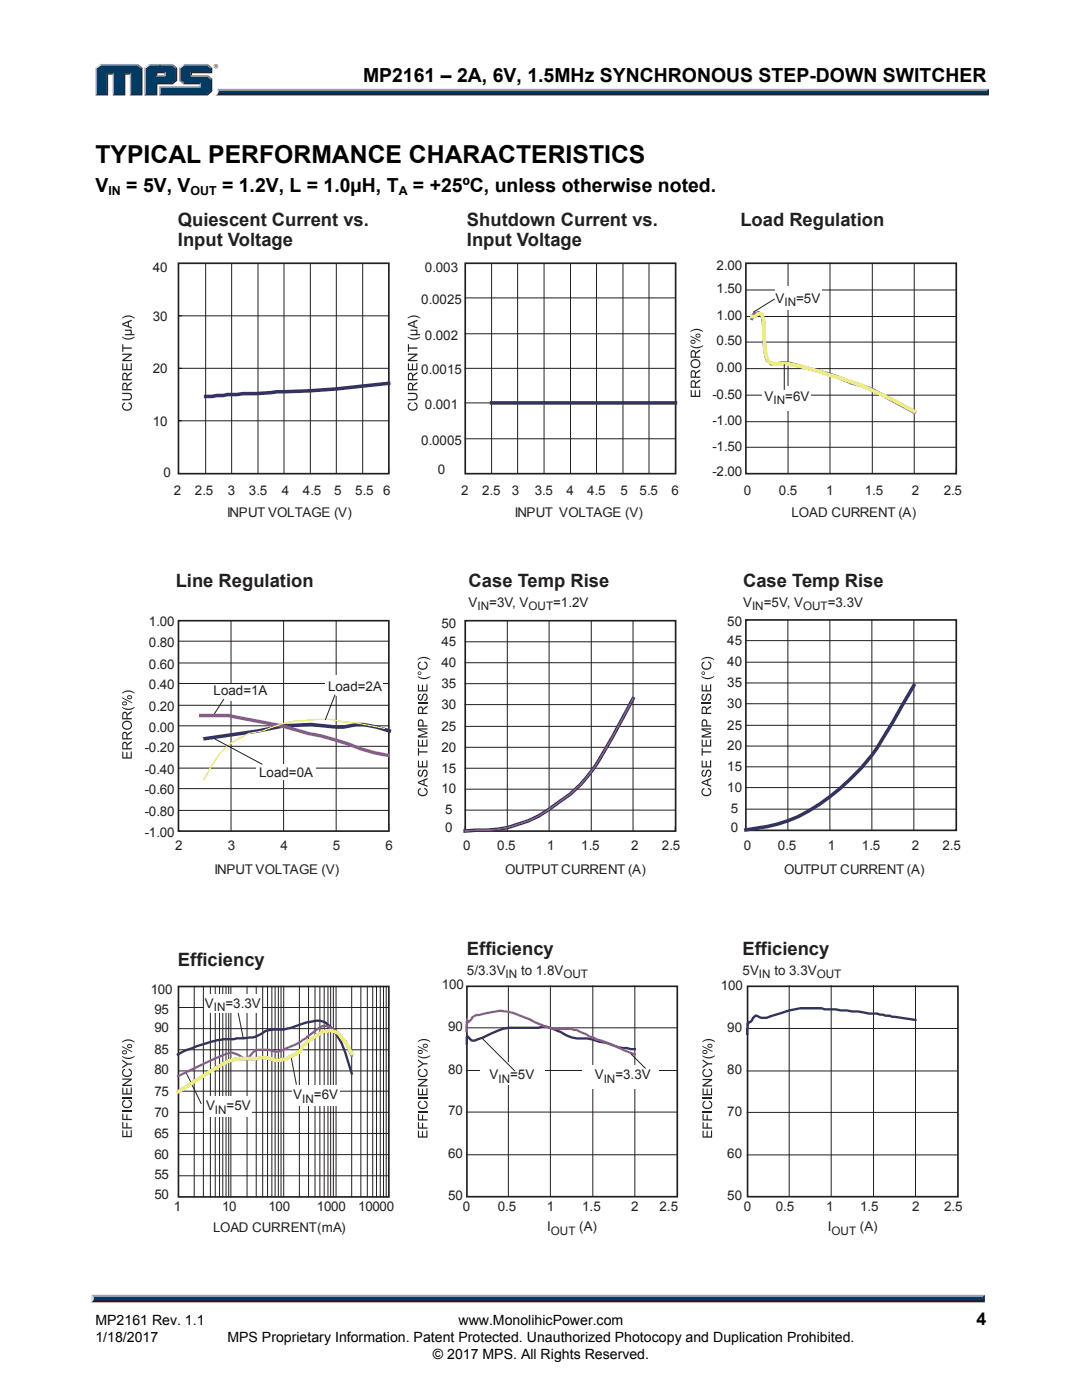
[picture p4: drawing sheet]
<svg xmlns="http://www.w3.org/2000/svg" width="216mm" height="279mm" viewBox="0 0 216 279" stroke-linecap="round" stroke-linejoin="round" font-family="sans-serif">
<path d="M43.4 17.7h153.9l-.4 .7h-153.3z" fill="#94a0b9"/>
<path d="M43.6 18.4h153.3l.4 .6h-154.3l.4-.2z" fill="#231f20"/>
<path d="M196.9 18.1l.4-.4v1.3l-.4-.4z" fill="#001339"/>
<path d="M43.6 18.1h153.3v.5h-153.4z" fill="#003b63"/>
<path d="M43.4 17.7l.2 .5a.79 .79 0 0 1-.6 .8h.1a1.24 1.24 0 0 0 .3-1.3z" fill="#dcddde"/>
<path d="M31.1 15.2l.3-.2h1.3l.3 .2z" fill="#94a0b9"/>
<g fill="#003b63">
<path d="M19.3 13.6l.8-.6h7.2l.9 .6v5.2h-2v-4.2h-1.5v4.2h-2v-4.2h-1.4v4.2h-2z"/>
<path d="M29.1 13.6l.8-.6h2.1v1.4h-.9v.8h1.9v-.8h-1.2v-1.4h2.5l.8 .6v2.3l-.8 .7h-3.2v2.2h-2z"/>
<path d="M32 17.5h8v-.9h-3.2l-.8-.7v-2.3l.8-.6h4.5l.8 .6v.8h-4.1v.8h3.3l.8 .7v2.2l-.8 .7h-9.3z"/>
</g>
<path d="M36.6 12.9h4.8" fill="none" stroke="#94a0b9" stroke-width=".27"/>
<path d="M35.7 13.5l.9-.7 .2 .2-.8 .6z" fill="#dcddde"/>
<path d="M35.9 13.5v2.6" fill="none" stroke="#94a0b9" stroke-width=".27"/>
<path d="M35.7 16.1l.3-.2 .8 .7-.2 .2z" fill="#547194"/>
<path d="M36.6 16.7h3.4" fill="none" stroke="#001339" stroke-width=".27"/>
<g fill="#94a0b9">
<path d="M31.8 17.2h8v-.4l.2-.2v.9h-8z"/>
<path d="M31.8 17.2l.2 .3v1.3l-.2 .2z"/>
</g>
<path d="M38 14.4h4.1v-.8l.3-.1v1.1h-4.1v.4l-.3 .2z" fill="#001339"/>
<path d="M38 15.1h3.4" fill="none" stroke="#94a0b9" stroke-width=".27"/>
<path d="M41.4 15l1 .7-.3 .2-.8-.7z" fill="#547194"/>
<g fill="#001339">
<path d="M31.8 19l.2-.2h9.3l.8-.7v-2.2l.3-.2v2.5l-1 .8z"/>
<path d="M31.1 16.6h3.2l.8-.7v-2.3l.3-.1v2.6l-.9 .7h-3.1v2.2h-2.6l.3-.2h2z"/>
</g>
<path d="M34.5 12.8l.9 .7-.3 .1-.8-.6z" fill="#547194"/>
<path d="M29.7 12.9h4.8" fill="none" stroke="#94a0b9" stroke-width=".27"/>
<path d="M28.8 13.5l.9-.7 .2 .2-.8 .6z" fill="#dcddde"/>
<path d="M28.9 13.5v5.5" fill="none" stroke="#94a0b9" stroke-width=".27"/>
<path d="M32.7 14.6l.3-.2v.8l-.3-.2z" fill="#94a0b9"/>
<g fill="#001339">
<path d="M31.1 14.4h1.9l-.3 .2h-1.3v.4l-.3 .2z"/>
<path d="M28.2 13.6l.2-.1v5.5h-2.5l.3-.2h2z"/>
</g>
<path d="M27.5 12.8l.9 .7-.2 .1-.9-.6z" fill="#547194"/>
<path d="M19.9 12.9h7.6" fill="none" stroke="#94a0b9" stroke-width=".27"/>
<path d="M19 13.5l.9-.7 .2 .2-.8 .6z" fill="#dcddde"/>
<path d="M19.2 13.5v5.5" fill="none" stroke="#94a0b9" stroke-width=".27"/>
<path d="M21.3 14.6h1.4l-.2 .3h-.9v4.1h-2.5l.2-.2h2z" fill="#001339"/>
<path d="M22.6 14.6v4.4" fill="none" stroke="#94a0b9" stroke-width=".27"/>
<path d="M24.7 14.6h1.5l-.3 .3h-.9v4.1h-2.5l.2-.2h2z" fill="#001339"/>
<path d="M26 14.6v4.4" fill="none" stroke="#94a0b9" stroke-width=".27"/>
<path d="M41.4 12.8l1 .7-.3 .1-.8-.6z" fill="#547194"/>
<g fill="#231f20">
<path d="M18.7 259.2h177.4l.4 .7h-178.3z"/>
<path d="M42.6 13.2a.45 .45 0 0 1 .9 0 .45 .45 0 0 1-.9 0zM42.7 13.2a.4 .4 0 0 0 .8 0 .4 .4 0 0 0-.8 0zM42.9 13h.4v.5l-.2-.3-.2 .3zM43 13v.2h.2z"/>
</g>
<path d="M18.3 258.4h178.2l-.4 .8h-177.4z" fill="#94a0b9"/>
<path d="M196.5 258.4v1.5l-.4-.4v-.6z" fill="#001339"/>
<path d="M18.7 258.9h177.4v.6h-177.4z" fill="#003b63"/>
<path d="M18.2 258.4l.5 .5v.5l-.5 .5z" fill="#dcddde"/>
<path d="M35.6 52.5h42v42h-42zM92.8 52.5h42v42h-42zM148.8 52.5h42v42h-42zM35.6 123.9h42v42h-42zM92.8 123.9h42v42h-42zM148.8 123.7h42v42h-42zM35.6 196.9h42v42h-42z" fill="none" stroke="#231f20" stroke-width=".33"/>
<path d="M41 52.5v42M46.2 52.5v42M51.5 52.5v42M56.7 52.5v42M61.9 52.5v42M67.1 52.5v42M72.4 52.5v42M35.8 73.5h41.8M35.8 63h41.8M35.8 84h41.8M77.6 93.5v1" fill="none" stroke="#231f20" stroke-width=".2"/>
<path d="M35.8 73.5h.4M35.8 63h.4M35.8 84h.4" fill="none" stroke="#050100" stroke-width=".2"/>
<path d="M77.6 76.5a187.5 187.5 0 0 1-22.3 1.7l-14.3 .9" fill="none" stroke="#323362" stroke-width=".71"/>
<g fill="#231f20">
<path d="M24.6 80.5l.3-.2 .1 .3a.64 .64 0 0 0-.3 .8 .64 .64 0 0 0 .9 .3 .58 .58 0 0 0 .5-.6 .58 .58 0 0 0-.5-.6l.1-.2a.92 .92 0 0 1 .5 1.3 .92 .92 0 0 1-1.4 .3 .88 .88 0 0 1-.2-1.4z"/>
<path d="M24.4 78.4h1.1a.75 .75 0 0 1 .8 .7 .75 .75 0 0 1-.8 .8h-1.1v-.3h1.1a.51 .51 0 0 0 .6-.5 .51 .51 0 0 0-.6-.5h-1.1z"/>
<path d="M24.4 72.5h.2v1.2h.6v-1.1h.2v1.1h.7v-1.2h.2v1.4h-1.9z"/>
<path d="M24.4 70.6h1.9v.2l-1.5 1h1.5v.3h-1.9v-.3l1.5-1h-1.5z"/>
<path d="M24.4 68.7h.2v.6h1.7v.3h-1.7v.6h-.2z"/>
<path d="M24.4 67.2a2.21 2.21 0 0 0 2.5 0v.1a1.92 1.92 0 0 1-2.5 0z"/>
<path d="M24.9 65.8h1.4v.2h-.2a.4 .4 0 0 1 .1 .7h.6v.2h-1.9v-.2h.9a.32 .32 0 0 0 .3-.4 .32 .32 0 0 0-.3-.3h-.9z"/>
<path d="M24.4 63.4a1.92 1.92 0 0 1 2.5 0v.2a2.2 2.2 0 0 0-2.5 0z"/>
<path d="M24.5 76.5a.52 .52 0 0 1 .6-.1 .52 .52 0 0 1 .3 .5l.9-.7v.3l-.7 .5-.2 .4v.2h.9v.3h-1.9zM24.7 76.7l-.1 .9h.6v-.5a.34 .34 0 0 0-.1-.4 .34 .34 0 0 0-.4 0z"/>
<path d="M24.5 74.5a.52 .52 0 0 1 .6-.1 .52 .52 0 0 1 .3 .5l.9-.7v.3l-.7 .5-.2 .4v.2h.9v.3h-1.9zM24.7 74.7l-.1 .9h.6v-.5a.34 .34 0 0 0-.1-.4 .34 .34 0 0 0-.4 0z"/>
<path d="M24.4 64.6l1.9-.8v.3l-.6 .2v.8l.6 .2v.3l-1.9-.8zM24.6 64.7l.9 .3v-.6z"/>
</g>
<g fill="none" stroke="#231f20" stroke-width=".2">
<path d="M92.8 59.5h42M98.1 52.6v41.9M103.3 52.6v41.9M108.6 52.6v41.9M113.8 52.6v41.9M119 52.6v41.9M124.3 52.6v41.9M129.5 52.6v41.9M92.8 73.5h42M92.8 66.6h42M92.8 87.6h42M92.8 80.4h42"/>
<path d="M134.8 93.2v1.3"/>
</g>
<path d="M98.1 80.4h36.7" fill="none" stroke="#323362" stroke-width=".71"/>
<g fill="#231f20">
<path d="M81.6 80.5l.3-.2 .1 .3a.64 .64 0 0 0-.3 .8 .64 .64 0 0 0 .9 .3 .58 .58 0 0 0 .5-.6 .58 .58 0 0 0-.5-.6l.1-.2a.92 .92 0 0 1 .5 1.3 .92 .92 0 0 1-1.4 .3 .88 .88 0 0 1-.2-1.4z"/>
<path d="M81.4 78.4h1.1a.75 .75 0 0 1 .8 .7 .75 .75 0 0 1-.8 .8h-1.1v-.3h1.1a.51 .51 0 0 0 .6-.5 .51 .51 0 0 0-.6-.5h-1.1z"/>
<path d="M81.4 72.5h.2v1.2h.6v-1.1h.2v1.1h.7v-1.2h.2v1.4h-1.9z"/>
<path d="M81.4 70.6h1.9v.2l-1.5 1h1.5v.3h-1.9v-.3l1.5-1h-1.5z"/>
<path d="M81.4 68.7h.2v.6h1.7v.3h-1.7v.6h-.2z"/>
<path d="M81.4 67.2a2.21 2.21 0 0 0 2.5 0v.1a1.92 1.92 0 0 1-2.5 0z"/>
<path d="M81.9 65.8h1.4v.2h-.2a.4 .4 0 0 1 .1 .7h.6v.2h-1.9v-.2h.9a.32 .32 0 0 0 .3-.4 .32 .32 0 0 0-.3-.3h-.9z"/>
<path d="M81.4 63.4a1.92 1.92 0 0 1 2.5 0v.2a2.2 2.2 0 0 0-2.5 0z"/>
<path d="M81.5 76.5a.52 .52 0 0 1 .6-.1 .52 .52 0 0 1 .3 .5l.9-.7v.3l-.7 .5-.2 .4v.2h.9v.3h-1.9zM81.7 76.7l-.1 .9h.6v-.5a.34 .34 0 0 0-.1-.4 .34 .34 0 0 0-.4 0z"/>
<path d="M81.5 74.5a.52 .52 0 0 1 .6-.1 .52 .52 0 0 1 .3 .5l.9-.7v.3l-.7 .5-.2 .4v.2h.9v.3h-1.9zM81.7 74.7l-.1 .9h.6v-.5a.34 .34 0 0 0-.1-.4 .34 .34 0 0 0-.4 0z"/>
<path d="M81.4 64.6l1.9-.8v.3l-.6 .2v.8l.6 .2v.3l-1.9-.8zM81.6 64.7l.9 .3v-.6z"/>
</g>
<path d="M148.9 57.9h41.9M157.2 52.5v42M165.6 52.5v42M174.1 52.5v42M182.4 52.5v42M148.9 78.9h41.9M148.9 73.6h41.9M148.9 68.3h41.9M148.9 63.2h41.9M148.9 89.3h41.9M148.9 84.2h41.9M190.8 93.6v1" fill="none" stroke="#231f20" stroke-width=".2"/>
<path d="M150 63.5l.3-.7 .3-.2 .7-.2 .5 .4a3.7 3.7 0 0 1 .6 2.4 23.4 23.4 0 0 0 .7 6.7l.8 .7 3.3-.2 2.1 .6a46.5 46.5 0 0 1 10.5 3.4l2.2 .6 2.1 .7 8.3 4.6" fill="none" stroke="#a65ca4" stroke-width=".71"/>
<path d="M150 63.2h.6l.7-.6h.5a2.64 2.64 0 0 1 .6 2.3l.1 2.4a10.7 10.7 0 0 0 .6 4.4l.4 .5 .9 .4a25.1 25.1 0 0 1 9.1 1.5l2.1 .8a60.7 60.7 0 0 1 14.7 6l2.1 1.2" fill="none" stroke="#ece94f" stroke-width=".71"/>
<g fill="#231f20">
<path d="M137.8 77.8h.2v1.2h.6v-1.1h.2v1.1h.7v-1.2h.2v1.4h-1.9z"/>
<path d="M137.8 68.9a2.21 2.21 0 0 0 2.5 0v.2a1.92 1.92 0 0 1-2.5 0z"/>
<path d="M137.8 66.1a1.92 1.92 0 0 1 2.5 0v.2a2.2 2.2 0 0 0-2.5 0z"/>
<path d="M137.9 76a.52 .52 0 0 1 .6-.1 .52 .52 0 0 1 .4 .5l.8-.7v.3l-.7 .5-.1 .4v.2h.8v.3h-1.9zM138.1 76.2l-.1 .9h.7v-.5a.34 .34 0 0 0-.2-.4 .34 .34 0 0 0-.4 0z"/>
<path d="M137.9 74a.52 .52 0 0 1 .6-.1 .52 .52 0 0 1 .4 .5l.8-.7v.3l-.7 .5-.1 .4v.2h.8v.3h-1.9zM138.1 74.2l-.1 .9h.7v-.5a.34 .34 0 0 0-.2-.4 .34 .34 0 0 0-.4 0z"/>
<path d="M137.8 72.5a.95 .95 0 0 1 1.9 0 .95 .95 0 0 1-1.9 0zM138.2 72.1a.7 .7 0 0 0 .1 .9 .7 .7 0 0 0 .9 0 .7 .7 0 0 0 .1-.9l-.5-.2z"/>
<path d="M137.9 70a.52 .52 0 0 1 .6-.1 .52 .52 0 0 1 .4 .5l.8-.7v.3l-.7 .5-.1 .4v.2h.8v.3h-1.9zM138.1 70.2l-.1 .9h.7v-.5a.34 .34 0 0 0-.2-.4 .34 .34 0 0 0-.4 0z"/>
<path d="M137.8 67l2 1v.2l-2-1zM137.9 67.9a.46 .46 0 0 1 .7 0 .46 .46 0 0 1-.1 .7l-.6-.1-.1-.3zM138 68.1a.3 .3 0 0 0 .3 .3 .3 .3 0 0 0 .3-.3zM138.9 66.7a.46 .46 0 0 1 .7 0 .46 .46 0 0 1-.1 .7l-.6-.1-.1-.3zM139 66.8v.1a.3 .3 0 0 0 .3 .3 .3 .3 0 0 0 .3-.4z"/>
</g>
<g fill="#fff">
<path d="M152 77h9.7v5h-9.7z"/>
<path d="M154.7 57h9.2v4.8h-9.2z"/>
</g>
<g fill="none" stroke="#231f20" stroke-width=".2">
<path d="M154.5 59.7l-4.1 2.6M156.5 72.8v4.9M35.6 136.4h42M35.6 132.3h42M35.6 128h42M46.1 123.9v41.9M56.6 123.9v41.9M67.1 123.9v41.9M35.6 157.4h42M35.6 153.3h42M35.6 148.9h42M35.6 144.9h42"/>
<path d="M35.6 140.8h42M35.6 161.7h42M77.6 164.6v1.2"/>
</g>
<path d="M77.7 145.9a20.4 20.4 0 0 0-6.5-1.3l-2.7 .5-4-.2a33.7 33.7 0 0 0-13 1l-10.6 1.5" fill="none" stroke="#323362" stroke-width=".71"/>
<path d="M40.1 142.8h5.4l10.7 2.1 5.3 1.5a57 57 0 0 1 10.5 3.1l2.7 .7 2.6 .5" fill="none" stroke="#a65ca4" stroke-width=".71"/>
<path d="M76.7 145.4l-5.3-1.1-2.8-.2-2.6-.5h-2.7l-2.7 .2a17.9 17.9 0 0 0-6.9 1.6l-1.3 .5a12.8 12.8 0 0 0-10.2 6.9l-1.5 2.8" fill="none" stroke="#ece94f" stroke-width=".24"/>
<g fill="#231f20">
<path d="M24.4 150h.2v1.1h.6v-1h.2v1h.7v-1.1h.2v1.4h-1.9z"/>
<path d="M24.4 141.1a2.21 2.21 0 0 0 2.5 0v.1a1.92 1.92 0 0 1-2.5 0z"/>
<path d="M24.4 138.2a1.92 1.92 0 0 1 2.5 0v.2a2.2 2.2 0 0 0-2.5 0z"/>
<path d="M24.5 148.2a.52 .52 0 0 1 .6-.1 .52 .52 0 0 1 .3 .5l.9-.7v.3l-.7 .5-.2 .3v.3h.9v.3h-1.9zM24.7 148.4l-.1 .9h.6v-.5a.34 .34 0 0 0-.1-.4 .34 .34 0 0 0-.4 0z"/>
<path d="M24.5 146.2a.52 .52 0 0 1 .6-.1 .52 .52 0 0 1 .3 .5l.9-.7v.3l-.7 .5-.2 .3v.3h.9v.3h-1.9zM24.7 146.4l-.1 .9h.6v-.5a.34 .34 0 0 0-.1-.4 .34 .34 0 0 0-.4 0z"/>
<path d="M24.4 144.7a.95 .95 0 0 1 1.9 0 .95 .95 0 0 1-1.9 0zM24.8 144.3a.7 .7 0 0 0 .1 .9 .7 .7 0 0 0 .9 0 .7 .7 0 0 0 .1-.9l-.6-.2z"/>
<path d="M24.5 142.2a.52 .52 0 0 1 .6-.1 .52 .52 0 0 1 .3 .5l.9-.7v.3l-.7 .5-.2 .3v.3h.9v.3h-1.9zM24.7 142.4l-.1 .9h.6v-.5a.34 .34 0 0 0-.1-.4 .34 .34 0 0 0-.4 0z"/>
<path d="M24.4 139.1l2 1.1v.2l-2-1.1zM24.5 140.1a.46 .46 0 0 1 .7 0 .46 .46 0 0 1-.1 .7l-.6-.1-.1-.3zM24.6 140.2l-.1 .1a.3 .3 0 0 0 .4 .3 .3 .3 0 0 0 .2-.4zM25.5 138.9a.46 .46 0 0 1 .7-.1 .46 .46 0 0 1-.1 .7h-.6l-.1-.3zM25.6 139l-.1 .1a.3 .3 0 0 0 .4 .3 .3 .3 0 0 0 .2-.4z"/>
</g>
<g fill="#fff">
<path d="M42.2 136.5h11.5v3.3h-11.5z"/>
<path d="M51.2 152.6h11.7v3h-11.7z"/>
<path d="M64.9 134.8h11.6v4h-11.6z"/>
</g>
<g fill="none" stroke="#231f20" stroke-width=".2">
<path d="M44.6 139.6l-1.8 2.8M66.8 138.7l-1.9 4.9M92.8 136.4h41.9M92.8 132.3h41.9M92.8 128.1h41.9M92.8 123.9h.4M101.2 123.8v42.1M109.6 123.8v42.1M118 123.8v42.1M126.3 123.8v42.1M42.7 147.4l9.6 5.1M92.8 157.5h41.9"/>
<path d="M92.8 153.3h41.9M92.8 149.1h41.9M92.8 145h41.9M92.8 140.6h41.9M92.8 161.7h41.9M92.8 165v.9M134.7 165v.9"/>
</g>
<path d="M92.8 165.9h.4" fill="none" stroke="#050100" stroke-width=".2"/>
<path d="M126.3 139.4l-5.2 9.6a31.6 31.6 0 0 1-7.3 9.5 44.1 44.1 0 0 1-8.4 5.3 23.8 23.8 0 0 1-10.4 1.9l-2.2 .2" fill="none" stroke="#323362" stroke-width=".71"/>
<path d="M126.3 139.4l-5.2 9.6a31.6 31.6 0 0 1-7.3 9.5 44.1 44.1 0 0 1-8.4 5.3 23.8 23.8 0 0 1-10.4 1.9l-2.2 .2" fill="none" stroke="#a65ca4" stroke-width=".24"/>
<g fill="#231f20">
<path d="M83.6 157.4l.3-.1 .1 .2a.64 .64 0 0 0-.3 .9 .64 .64 0 0 0 .9 .2 .58 .58 0 0 0 .5-.5 .58 .58 0 0 0-.5-.6l.1-.3a.92 .92 0 0 1 .5 1.3 .92 .92 0 0 1-1.4 .3 .88 .88 0 0 1-.2-1.4z"/>
<path d="M83.5 153.8l.4-.2v.3a.42 .42 0 0 0-.4 .4 .42 .42 0 0 0 .5 .4 1.1 1.1 0 0 1 .8-1.1 .78 .78 0 0 1 .5 .8 .78 .78 0 0 1-.6 .7v-.2a.49 .49 0 0 0 .4-.6 .49 .49 0 0 0-.5-.4l-.1 .1a.81 .81 0 0 1-.8 1 .78 .78 0 0 1-.2-1.2z"/>
<path d="M83.4 151.8h.2v1.1h.6v-1h.2v1h.7v-1.2h.2v1.5h-1.9z"/>
<path d="M83.4 149.3h.2v.6h1.7v.3h-1.7v.6h-.2z"/>
<path d="M83.4 147.6h.2v1.1h.6v-1h.2v1h.7v-1.1h.2v1.4h-1.9z"/>
<path d="M83.4 145.4h1.9v.2h-1.6l1.6 .6v.2l-1.6 .5h1.6v.3h-1.9v-.4l1.6-.5-1.6-.6z"/>
<path d="M83.4 140.2h1.9v.3h-1.9z"/>
<path d="M83.5 138.7l.4-.2v.2a.42 .42 0 0 0-.4 .5 .42 .42 0 0 0 .5 .3 1.1 1.1 0 0 1 .8-1.1 .78 .78 0 0 1 .5 .8 .78 .78 0 0 1-.6 .7v-.2a.49 .49 0 0 0 .4-.5 .49 .49 0 0 0-.5-.5l-.1 .2a.81 .81 0 0 1-.8 .9 .78 .78 0 0 1-.2-1.1z"/>
<path d="M83.4 136.6h.2v1.1h.6v-1h.2v1h.7v-1.1h.2v1.4h-1.9z"/>
<path d="M83.4 134.9a2.21 2.21 0 0 0 2.5 0v.2a1.92 1.92 0 0 1-2.5 0z"/>
<path d="M83.6 132.2l.3-.2 .1 .3a.64 .64 0 0 0-.3 .9 .64 .64 0 0 0 .9 .2 .58 .58 0 0 0 .5-.5 .58 .58 0 0 0-.5-.7l.1-.2a.92 .92 0 0 1 .5 1.3 .92 .92 0 0 1-1.4 .3 .88 .88 0 0 1-.2-1.4z"/>
<path d="M83.4 131.6a1.92 1.92 0 0 1 2.5 0v.1a2.2 2.2 0 0 0-2.5 0z"/>
<path d="M140.2 157.4l.3-.1 .1 .2a.64 .64 0 0 0-.3 .9 .64 .64 0 0 0 .9 .2 .58 .58 0 0 0 .5-.5 .58 .58 0 0 0-.5-.6l.1-.3a.92 .92 0 0 1 .5 1.3 .92 .92 0 0 1-1.4 .3 .88 .88 0 0 1-.2-1.4z"/>
<path d="M140.1 153.8l.4-.2 .1 .3a.42 .42 0 0 0-.5 .4 .42 .42 0 0 0 .5 .4 1.1 1.1 0 0 1 .8-1.1 .78 .78 0 0 1 .5 .8 .78 .78 0 0 1-.6 .7v-.2a.49 .49 0 0 0 .4-.6 .49 .49 0 0 0-.5-.4l-.1 .1a.81 .81 0 0 1-.7 1 .78 .78 0 0 1-.3-1.2z"/>
<path d="M140 151.8h.2v1.1h.6v-1h.2v1h.7v-1.2h.2v1.5h-1.9z"/>
<path d="M140 149.3h.2v.6h1.7v.3h-1.7v.6h-.2z"/>
<path d="M140 147.6h.2v1.1h.6v-1h.2v1h.7v-1.1h.2v1.4h-1.9z"/>
<path d="M140 145.4h1.9v.2h-1.6l1.6 .6v.2l-1.6 .5h1.6v.3h-1.9v-.4l1.6-.5-1.6-.6z"/>
<path d="M140 140.2h1.9v.3h-1.9z"/>
<path d="M140.1 138.7l.4-.2 .1 .2a.42 .42 0 0 0-.5 .5 .42 .42 0 0 0 .5 .3 1.1 1.1 0 0 1 .8-1.1 .78 .78 0 0 1 .5 .8 .78 .78 0 0 1-.6 .7v-.2a.49 .49 0 0 0 .4-.5 .49 .49 0 0 0-.5-.5l-.1 .2a.81 .81 0 0 1-.7 .9 .78 .78 0 0 1-.3-1.1z"/>
<path d="M140 136.6h.2v1.1h.6v-1h.2v1h.7v-1.1h.2v1.4h-1.9z"/>
<path d="M140 134.9a2.2 2.2 0 0 0 2.5 0v.2a1.92 1.92 0 0 1-2.5 0z"/>
<path d="M140.2 132.2l.3-.2 .1 .3a.64 .64 0 0 0-.3 .9 .64 .64 0 0 0 .9 .2 .58 .58 0 0 0 .5-.5 .58 .58 0 0 0-.5-.7l.1-.2a.92 .92 0 0 1 .5 1.3 .92 .92 0 0 1-1.4 .3 .88 .88 0 0 1-.2-1.4z"/>
<path d="M140 131.6a1.92 1.92 0 0 1 2.5 0v.1a2.2 2.2 0 0 0-2.5 0z"/>
<path d="M83.4 156l1.9-.7v.2l-.6 .3v.8l.6 .2v.2l-1.9-.7zM83.6 156.2l.9 .3v-.7z"/>
<path d="M83.6 143.7a.59 .59 0 0 1 .7-.1 .59 .59 0 0 1 .2 .7v.5h.8v.2h-1.9v-1zM83.7 143.9l-.1 .9h.7l-.1-.9-.3-.1z"/>
<path d="M83.5 141.1a.52 .52 0 0 1 .6-.1 .52 .52 0 0 1 .3 .5l.9-.7v.3l-.7 .5-.2 .4v.2h.9v.3h-1.9zM83.7 141.3l-.1 .9h.6v-.5a.34 .34 0 0 0-.1-.4 .34 .34 0 0 0-.4 0z"/>
<path d="M83.4 134.3a.36 .36 0 0 1 .7 0 .36 .36 0 0 1-.7 0zM83.5 134.3a.22 .22 0 0 0 .4 0 .22 .22 0 0 0-.4 0z"/>
<path d="M140 156l1.9-.7v.2l-.6 .3v.8l.6 .2v.2l-1.9-.7zM140.2 156.2l.9 .3v-.7z"/>
<path d="M140.2 143.7a.59 .59 0 0 1 .7-.1 .59 .59 0 0 1 .2 .7v.5h.8v.2h-1.9v-1zM140.3 143.9l-.1 .9h.7l-.1-.9-.2-.1z"/>
<path d="M140.1 141.1a.52 .52 0 0 1 .6-.1 .52 .52 0 0 1 .3 .5l.9-.7v.3l-.7 .5-.1 .4v.2h.8v.3h-1.9zM140.3 141.3l-.1 .9h.6v-.5a.34 .34 0 0 0-.1-.4 .34 .34 0 0 0-.4 0z"/>
<path d="M140 134.3a.36 .36 0 0 1 .7 0 .36 .36 0 0 1-.7 0zM140.1 134.3a.22 .22 0 0 0 .4 0 .22 .22 0 0 0-.4 0z"/>
</g>
<g fill="none" stroke="#231f20" stroke-width=".2">
<path d="M148.8 136.3h41.9M148.8 132.2h41.9M148.8 127.9h41.9M148.8 123.7h.4M157.2 123.7v42M165.6 123.7v42M174 123.7v42M182.3 123.7v42M148.8 157.2h41.9M148.8 153h41.9M148.8 148.9h41.9M148.8 144.8h41.9"/>
<path d="M148.8 140.4h41.9M148.8 161.5h41.9"/>
</g>
<path d="M148.8 165.6h.4" fill="none" stroke="#050100" stroke-width=".2"/>
<path d="M182.3 136.8l-6.3 10.8a43.1 43.1 0 0 1-16.7 15.4 32.6 32.6 0 0 1-10.5 2.6" fill="none" stroke="#323362" stroke-width=".71"/>
<g fill="#231f20">
<path d="M24.4 225.6h.2v1.1h.6v-1.1h.2v1.1h.7v-1.2h.2v1.5h-1.9z"/>
<path d="M24.4 223.9h.2v1.1h.6v-.9h.2v.9h.9v.2h-1.9z"/>
<path d="M24.4 222.3h.2v1h.6v-.9h.2v.9h.9v.2h-1.9z"/>
<path d="M24.4 221.6h1.9v.2h-1.9z"/>
<path d="M24.6 219.7l.3-.2 .1 .3a.64 .64 0 0 0-.3 .8 .64 .64 0 0 0 .9 .3 .58 .58 0 0 0 .5-.6 .58 .58 0 0 0-.5-.6l.1-.2a.92 .92 0 0 1 .5 1.3 .92 .92 0 0 1-1.4 .3 .88 .88 0 0 1-.2-1.4z"/>
<path d="M24.4 218.9h1.9v.3h-1.9z"/>
<path d="M24.4 217.1h.2v1.1h.6v-1.1h.2v1.1h.7v-1.2h.2v1.4h-1.9z"/>
<path d="M24.4 215.2h1.9v.3l-1.5 1h1.5v.2h-1.9v-.2l1.5-1h-1.5z"/>
<path d="M24.6 213.4l.3-.1 .1 .2a.64 .64 0 0 0-.3 .9 .64 .64 0 0 0 .9 .3 .58 .58 0 0 0 .5-.6 .58 .58 0 0 0-.5-.6l.1-.2a.92 .92 0 0 1 .5 1.3 .92 .92 0 0 1-1.4 .2 .88 .88 0 0 1-.2-1.4z"/>
<path d="M24.4 211.5l1.1 .7h.8v.3h-.8l-1.1 .7v-.3l.9-.6-.9-.5z"/>
<path d="M24.4 210.7a2.21 2.21 0 0 0 2.5 0v.2a1.92 1.92 0 0 1-2.5 0z"/>
<path d="M24.4 207.9a1.92 1.92 0 0 1 2.5 0v.2a2.2 2.2 0 0 0-2.5 0z"/>
<path d="M24.4 208.8l2 1v.2l-2-1zM24.5 209.7a.46 .46 0 0 1 .7 0 .46 .46 0 0 1-.1 .7l-.6-.1-.1-.3zM24.6 209.9h-.1a.3 .3 0 0 0 .4 .3 .3 .3 0 0 0 .2-.3zM25.5 208.5a.46 .46 0 0 1 .7-.1 .46 .46 0 0 1-.1 .8l-.6-.1-.1-.3zM25.6 208.6l-.1 .1a.3 .3 0 0 0 .4 .3 .3 .3 0 0 0 .2-.4z"/>
</g>
<g fill="none" stroke="#231f20" stroke-width=".2">
<path d="M38.8 196.8v42.1M40.6 196.8v42.1M42 196.8v42.1M42.9 196.8v42.1M43.8 196.8v42.1M44.5 196.8v42.1M45.1 196.8v42.1M45.6 196.8v42.1M46.1 196.8v42.1M49.3 196.8v42.1M51.1 196.8v42.1M52.4 196.8v42.1"/>
<path d="M53.4 196.8v42.1M54.2 196.8v42.1M54.9 196.8v42.1M55.5 196.8v42.1M56.1 196.8v42.1M56.6 196.8v42.1M59.7 196.8v42.1M61.6 196.8v42.1M62.9 196.8v42.1M63.8 196.8v42.1M64.7 196.8v42.1M65.4 196.8v42.1"/>
<path d="M66 196.8v42.1M66.5 196.8v42.1M67.1 196.8v42.1M70.2 196.8v42.1M72 196.8v42.1M73.3 196.8v42.1M74.4 196.8v42.1M75.1 196.8v42.1M75.9 196.8v42.1M76.5 196.8v42.1M77.1 196.8v42.1M35.6 217.8h41.9"/>
<path d="M35.6 213.7h41.9M35.6 209.5h41.9M35.6 205.3h41.9M35.6 201.1h41.9M37.1 214.1l3 6.1M47.5 201.9l1 5.3M58.1 210.8l1 5.6M35.6 234.7h41.9M35.6 230.4h41.9M35.6 226.2h41.9M35.6 222h41.9"/>
</g>
<path d="M35.6 217.8h.6" fill="none" stroke="#050100" stroke-width=".2"/>
<path d="M35.5 210.4a33.9 33.9 0 0 1 9.1-3h2l.7-.2 2.6-.2a4.5 4.5 0 0 0 2.9-1.2 9.5 9.5 0 0 1 3.8-.3l1.5-.4a14.3 14.3 0 0 1 5.7-1.4 3.7 3.7 0 0 1 2.6 1.8 15.2 15.2 0 0 1 3.1 6.6l.7 2.2" fill="none" stroke="#323362" stroke-width=".47"/>
<path d="M70.2 210.7a10.5 10.5 0 0 0-4.4-5.8 2.22 2.22 0 0 0-2.6 .6l-2.5 1.9a16.3 16.3 0 0 1-4.7 2.3 2.6 2.6 0 0 1-2.3-.2h-2.3l-.5 .2-1.4 1.4-.7 .2a6 6 0 0 0-2.6-1.3l-3.3 1.3-7.4 3.5" fill="none" stroke="#a65ca4" stroke-width=".47"/>
<path d="M70.2 210.2a11.3 11.3 0 0 0-3.1-4.2l-1.3-.4-1.3 .2-3.1 2.1a3.4 3.4 0 0 0-1.4 1.8l-.4 .3-1.5 .7a3.7 3.7 0 0 1-4 .6l-.8-.2h-1.2a15 15 0 0 1-4.4 .2 9.7 9.7 0 0 0-4.7 1.9l-7.5 4.7" fill="none" stroke="#ece94f" stroke-width=".71"/>
<g fill="#fff">
<path d="M40.7 198.4h11.5v3.8h-11.5z"/>
<path d="M40.9 218.8h9.4v4.1h-9.4z"/>
<path d="M58.2 216.6h9.5v4h-9.5z"/>
</g>
<path d="M93.2 196.8h41.9v42h-41.9z" fill="none" stroke="#231f20" stroke-width=".33"/>
<g fill="#231f20">
<path d="M83.4 225.7h.2v1.1h.6v-1.1h.2v1.1h.7v-1.2h.2v1.4h-1.9z"/>
<path d="M83.4 224h.2v1h.6v-.9h.2v.9h.9v.3h-1.9z"/>
<path d="M83.4 222.3h.2v1.1h.6v-.9h.2v.9h.9v.2h-1.9z"/>
<path d="M83.4 221.7h1.9v.3h-1.9z"/>
<path d="M83.6 219.8l.3-.1 .1 .2a.64 .64 0 0 0-.3 .9 .64 .64 0 0 0 .9 .3 .58 .58 0 0 0 .5-.6 .58 .58 0 0 0-.5-.6l.1-.2a.92 .92 0 0 1 .5 1.3 .92 .92 0 0 1-1.4 .2 .88 .88 0 0 1-.2-1.4z"/>
<path d="M83.4 219h1.9v.3h-1.9z"/>
<path d="M83.4 217.2h.2v1.1h.6v-1h.2v1h.7v-1.1h.2v1.4h-1.9z"/>
<path d="M83.4 215.3h1.9v.3l-1.5 1h1.5v.2h-1.9v-.2l1.5-1h-1.5z"/>
<path d="M83.6 213.5l.3-.2 .1 .3a.64 .64 0 0 0-.3 .8 .64 .64 0 0 0 .9 .3 .58 .58 0 0 0 .5-.6 .58 .58 0 0 0-.5-.6l.1-.2a.92 .92 0 0 1 .5 1.3 .92 .92 0 0 1-1.4 .3 .88 .88 0 0 1-.2-1.4z"/>
<path d="M83.4 211.4l1.1 .8h.8v.2h-.8l-1.1 .8v-.3l.9-.6-.9-.6z"/>
<path d="M83.4 210.6a2.21 2.21 0 0 0 2.5 0v.2a1.92 1.92 0 0 1-2.5 0z"/>
<path d="M83.4 207.8a1.92 1.92 0 0 1 2.5 0v.2a2.2 2.2 0 0 0-2.5 0z"/>
<path d="M140.2 225.7h.2v1.1h.6v-1.1h.2v1.1h.7v-1.2h.2v1.4h-1.9z"/>
<path d="M140.2 224h.2v1h.6v-.9h.2v.9h.9v.3h-1.9z"/>
<path d="M140.2 222.3h.2v1.1h.6v-.9h.2v.9h.9v.2h-1.9z"/>
<path d="M140.2 221.7h1.9v.3h-1.9z"/>
<path d="M140.4 219.8l.3-.1 .1 .2a.64 .64 0 0 0-.3 .9 .64 .64 0 0 0 .8 .3 .58 .58 0 0 0 .6-.6 .58 .58 0 0 0-.5-.6l.1-.2a.92 .92 0 0 1 .5 1.3 .92 .92 0 0 1-1.4 .2 .88 .88 0 0 1-.2-1.4z"/>
<path d="M140.2 219h1.9v.3h-1.9z"/>
<path d="M140.2 217.2h.2v1.1h.6v-1h.2v1h.7v-1.1h.2v1.4h-1.9z"/>
<path d="M140.2 215.3h1.9v.3l-1.5 1h1.5v.2h-1.9v-.2l1.5-1h-1.5z"/>
<path d="M140.4 213.5l.3-.2 .1 .3a.64 .64 0 0 0-.3 .8 .64 .64 0 0 0 .8 .3 .58 .58 0 0 0 .6-.6 .58 .58 0 0 0-.5-.6l.1-.2a.92 .92 0 0 1 .5 1.3 .92 .92 0 0 1-1.4 .3 .88 .88 0 0 1-.2-1.4z"/>
<path d="M140.2 211.4l1.1 .8h.8v.2h-.8l-1.1 .8v-.3l.9-.6-.9-.6z"/>
<path d="M140.1 210.6a2.21 2.21 0 0 0 2.6 0v.2a1.92 1.92 0 0 1-2.6 0z"/>
<path d="M140.1 207.8a1.92 1.92 0 0 1 2.6 0v.2a2.21 2.21 0 0 0-2.6 0z"/>
<path d="M83.4 208.7l2 1v.2l-2-1zM83.5 209.7a.46 .46 0 0 1 .7-.1 .46 .46 0 0 1-.1 .7l-.6-.1-.1-.2zM83.6 209.8l-.1 .1a.3 .3 0 0 0 .4 .2 .3 .3 0 0 0 .2-.3zM84.5 208.4a.46 .46 0 0 1 .7 0 .46 .46 0 0 1-.1 .7l-.6-.1-.1-.3zM84.6 208.6h-.1a.3 .3 0 0 0 .4 .3 .3 .3 0 0 0 .2-.3z"/>
<path d="M140.2 208.7l2 1v.2l-2-1zM140.3 209.7a.46 .46 0 0 1 .7-.1 .46 .46 0 0 1-.1 .7l-.6-.1-.1-.2zM140.4 209.8l-.1 .1a.3 .3 0 0 0 .4 .2 .3 .3 0 0 0 .2-.3zM141.3 208.4a.46 .46 0 0 1 .7 0 .46 .46 0 0 1-.1 .7l-.6-.1-.1-.3zM141.4 208.6h-.1a.3 .3 0 0 0 .4 .3 .3 .3 0 0 0 .2-.3z"/>
</g>
<path d="M149.2 196.8h41.9v42h-41.9z" fill="none" stroke="#231f20" stroke-width=".33"/>
<path d="M101.4 196.8v42M109.8 196.8v42M118.3 196.8v42M126.7 196.8v42M93.1 213.6h42M93.1 205.1h42M93.1 230.5h42M93.1 221.9h42" fill="none" stroke="#231f20" stroke-width=".2"/>
<path d="M93.1 208.3l.1-1.5 .3 .2a1.25 1.25 0 0 0 1.7 .5l2.1-.9a15.6 15.6 0 0 1 4.1-1.5h6a3.8 3.8 0 0 1 3.4 .4l1.1 .5a7.2 7.2 0 0 0 5.3 1.3l3.7 .8a9.8 9.8 0 0 0 4.2 1.1l.7 .2h.9" fill="none" stroke="#323362" stroke-width=".47"/>
<path d="M93.1 205.8v-2l.1-.2 .2 .5 .5-.5a1.61 1.61 0 0 1 1.7-1l1.8-.5a9.6 9.6 0 0 1 7.1 .9l1.2 .4a11.6 11.6 0 0 0 6.9 1.9h1.5l.5 .2h.5l1.9 .9 .5 .4 3.3 1.1 5.9 2.5" fill="none" stroke="#a65ca4" stroke-width=".47"/>
<g fill="#fff">
<path d="M95.9 211.9h12.8v4.5h-12.8z"/>
<path d="M116.2 212.6h15.3v4.8h-15.3z"/>
</g>
<path d="M157.5 196.7v42.1M165.9 196.7v42.1M174.3 196.7v42.1M182.7 196.7v42.1M96.1 207.1l6.6 6.6M125.9 210.3l2.9 2.9M149.1 213.7h42M149.1 205.3h42M149.1 230.5h42M149.1 222h42" fill="none" stroke="#231f20" stroke-width=".2"/>
<path d="M182.7 203.6l-4.7-.7-.5-.2h-.8l-1.7-.4a9.9 9.9 0 0 1-3.8-.4h-1.2a78.3 78.3 0 0 0-10.4-.7l-2.1 .4-3.5 1.1a2.91 2.91 0 0 1-2.9 0 1.32 1.32 0 0 0-1.2 1.1l-.5 .2-.2 .4-.1 1.9" fill="none" stroke="#323362" stroke-width=".47"/>
<text font-size="4.9" x="19" y="32.6">TYPICAL PERFORMANCE CHARACTERISTICS</text>
<g font-size="3.9">
<text x="72.4" y="16.3">MP2161 – 2A, 6V, 1.5MHz SYNCHRONOUS STEP-DOWN SWITCHER</text>
<text x="19" y="38.3">V</text>
<text x="25.2" y="38.3">= 5V, V</text>
<text x="44.3" y="38.3">= 1.2V, L = 1.0µH, T</text>
<text x="82.4" y="38.3">= +25ºC, unless otherwise noted.</text>
</g>
<g font-size="3.7" fill="#231f20">
<text x="35.5" y="45">Quiescent Current vs.</text>
<text x="93.2" y="45">Shutdown Current vs.</text>
<text x="147.7" y="45">Load Regulation</text>
<text x="35.5" y="49">Input Voltage</text>
<text x="93.2" y="49">Input Voltage</text>
<text x="35.1" y="117.2">Line Regulation</text>
<text x="93.5" y="117.2">Case Temp Rise</text>
<text x="148.3" y="117.2">Case Temp Rise</text>
<text x="93.2" y="190.6">Efficiency</text>
<text x="148.2" y="190.6">Efficiency</text>
<text x="35.5" y="192.9">Efficiency</text>
</g>
<text font-size="3.5" x="194.9" y="264.5">4</text>
<g font-size="2.8">
<text x="19" y="267.9">1/18/2017</text>
<text x="19" y="264.5">MP2161 Rev. 1.1</text>
<text x="45.4" y="267.9">MPS Proprietary Information. Patent Protected. Unauthorized Photocopy and Duplication Prohibited.</text>
<text x="91.5" y="264.5">www.MonolihicPower.com</text>
<text x="86.4" y="271.1">© 2017 MPS. All Rights Reserved.</text>
</g>
<g font-size="2.7" fill="#231f20">
<text x="143" y="53.9">2.00</text>
<text x="30.5" y="54.2">40</text>
<text x="84.8" y="54.4">0.003</text>
<text x="143" y="58.5">1.50</text>
<text x="30.5" y="64">30</text>
<text x="84" y="60.6">0.0025</text>
<text x="143" y="63.8">1.00</text>
<text x="154.7" y="60.4">V</text>
<text x="158.9" y="60.4">=5V</text>
<text x="84.8" y="67.8">0.002</text>
<text x="143" y="68.9">0.50</text>
<text x="30.5" y="74.5">20</text>
<text x="84" y="74.7">0.0015</text>
<text x="143" y="74.2">0.00</text>
<text x="84.8" y="81.6">0.001</text>
<text x="142.2" y="79.5">-0.50</text>
<text x="152.6" y="80">V</text>
<text x="156.7" y="80">=6V</text>
<text x="30.5" y="85">10</text>
<text x="84" y="88.7">0.0005</text>
<text x="142.2" y="89.9">-1.50</text>
<text x="142.2" y="84.8">-1.00</text>
<text x="32.6" y="95.1">0</text>
<text x="87.4" y="94.6">0</text>
<text x="142.2" y="94.9">-2.00</text>
<text x="34.7" y="98.7">2</text>
<text x="38.9" y="98.7">2.5</text>
<text x="45.4" y="98.7">3</text>
<text x="49.7" y="98.7">3.5</text>
<text x="56.2" y="98.7">4</text>
<text x="60.4" y="98.7">4.5</text>
<text x="66.7" y="98.7">5</text>
<text x="70.9" y="98.7">5.5</text>
<text x="76.4" y="98.7">6</text>
<text x="92" y="98.7">2</text>
<text x="96.2" y="98.7">2.5</text>
<text x="102.2" y="98.7">3</text>
<text x="106.7" y="98.7">3.5</text>
<text x="113" y="98.7">4</text>
<text x="117.2" y="98.7">4.5</text>
<text x="123.8" y="98.7">5</text>
<text x="127.6" y="98.7">5.5</text>
<text x="134" y="98.7">6</text>
<text x="148.4" y="98.7">0</text>
<text x="155.4" y="98.7">0.5</text>
<text x="164.8" y="98.7">1</text>
<text x="172.6" y="98.7">1.5</text>
<text x="182" y="98.7">2</text>
<text x="188.3" y="98.7">2.5</text>
<text x="45.3" y="103.3">INPUT VOLTAGE (V)</text>
<text x="102.7" y="103.3">INPUT VOLTAGE (V)</text>
<text x="157.9" y="103.3">LOAD CURRENT (A)</text>
<text x="29.7" y="125">1.00</text>
<text x="88.1" y="125.4">50</text>
<text x="93.5" y="121.2">V</text>
<text x="97.6" y="121.2">=3V, V</text>
<text x="110.4" y="121.2">=1.2V</text>
<text x="145.1" y="124.9">50</text>
<text x="148.3" y="121.2">V</text>
<text x="152.4" y="121.2">=5V, V</text>
<text x="165.2" y="121.2">=3.3V</text>
<text x="29.7" y="129.1">0.80</text>
<text x="88.1" y="128.9">45</text>
<text x="145.1" y="128.7">45</text>
<text x="29.7" y="137.6">0.40</text>
<text x="29.7" y="133.5">0.60</text>
<text x="65.5" y="137.9">Load=2A</text>
<text x="88.1" y="137.3">35</text>
<text x="88.1" y="133.1">40</text>
<text x="145.1" y="137.1">35</text>
<text x="145.1" y="133">40</text>
<text x="29.7" y="141.9">0.20</text>
<text x="42.6" y="138.7">Load=1A</text>
<text x="88.1" y="141.5">30</text>
<text x="145.1" y="141.3">30</text>
<text x="29.7" y="146">0.00</text>
<text x="88.1" y="150">20</text>
<text x="88.1" y="145.8">25</text>
<text x="145.1" y="149.7">20</text>
<text x="145.1" y="145.6">25</text>
<text x="28.9" y="154.4">-0.40</text>
<text x="28.9" y="150.1">-0.20</text>
<text x="51.7" y="155">Load=0A</text>
<text x="88.1" y="154.2">15</text>
<text x="145.1" y="153.9">15</text>
<text x="28.9" y="158.5">-0.60</text>
<text x="88.1" y="158.3">10</text>
<text x="145.1" y="158">10</text>
<text x="28.9" y="167">-1.00</text>
<text x="28.9" y="162.9">-0.80</text>
<text x="88.8" y="166">0</text>
<text x="88.8" y="162.5">5</text>
<text x="145.9" y="166.1">0</text>
<text x="145.9" y="162.3">5</text>
<text x="35" y="169.6">2</text>
<text x="45.5" y="169.6">3</text>
<text x="55.9" y="169.6">4</text>
<text x="66.4" y="169.6">5</text>
<text x="76.9" y="169.6">6</text>
<text x="92.4" y="169.6">0</text>
<text x="99.2" y="169.6">0.5</text>
<text x="109.2" y="169.6">1</text>
<text x="116" y="169.6">1.5</text>
<text x="125.9" y="169.6">2</text>
<text x="132.1" y="169.6">2.5</text>
<text x="148.5" y="169.6">0</text>
<text x="155.2" y="169.6">0.5</text>
<text x="165.2" y="169.6">1</text>
<text x="172" y="169.6">1.5</text>
<text x="182" y="169.6">2</text>
<text x="188.1" y="169.6">2.5</text>
<text x="42.8" y="174.4">INPUT VOLTAGE (V)</text>
<text x="100.8" y="174.4">OUTPUT CURRENT (A)</text>
<text x="156.5" y="174.4">OUTPUT CURRENT (A)</text>
<text x="88.1" y="197.5">100</text>
<text x="93.2" y="194.6">5/3.3V</text>
<text x="104" y="194.6">to 1.8V</text>
<text x="143.8" y="197.6">100</text>
<text x="148.2" y="194.6">5V</text>
<text x="154.5" y="194.6">to 3.3V</text>
<text x="30.1" y="198.4">100</text>
<text x="30.8" y="202.3">95</text>
<text x="40.9" y="201.1">V</text>
<text x="45" y="201.1">=3.3V</text>
<text x="30.8" y="206">90</text>
<text x="89.4" y="205.8">90</text>
<text x="145.1" y="205.9">90</text>
<text x="30.8" y="214.4">80</text>
<text x="30.8" y="210.3">85</text>
<text x="89.4" y="214.3">80</text>
<text x="97.7" y="215.4">V</text>
<text x="101.8" y="215.4">=5V</text>
<text x="118.7" y="215.4">V</text>
<text x="122.8" y="215.4">=3.3V</text>
<text x="145.1" y="214.4">80</text>
<text x="30.8" y="218.7">75</text>
<text x="41.1" y="221.6">V</text>
<text x="45.2" y="221.6">=5V</text>
<text x="58.5" y="219.4">V</text>
<text x="62.6" y="219.4">=6V</text>
<text x="30.8" y="227">65</text>
<text x="30.8" y="222.9">70</text>
<text x="89.4" y="222.6">70</text>
<text x="145.1" y="222.6">70</text>
<text x="30.8" y="231.3">60</text>
<text x="89.4" y="231.1">60</text>
<text x="145.1" y="231.1">60</text>
<text x="30.8" y="239.3">50</text>
<text x="30.8" y="235.4">55</text>
<text x="89.4" y="239.4">50</text>
<text x="145.1" y="239.4">50</text>
<text x="34.7" y="241.8">1</text>
<text x="42.5" y="245.8">LOAD CURRENT(mA)</text>
<text x="44.3" y="241.8">10</text>
<text x="53.6" y="241.8">100</text>
<text x="63.2" y="241.8">1000</text>
<text x="71.5" y="241.8">10000</text>
<text x="92.3" y="241.8">0</text>
<text x="99.3" y="241.8">0.5</text>
<text x="109.1" y="241.8">1</text>
<text x="109.2" y="245.8">I</text>
<text x="115.6" y="245.8">(A)</text>
<text x="116.2" y="241.8">1.5</text>
<text x="125.9" y="241.8">2</text>
<text x="131.6" y="241.8">2.5</text>
<text x="148.4" y="241.8">0</text>
<text x="154.8" y="241.8">0.5</text>
<text x="164.8" y="241.8">1</text>
<text x="165.2" y="245.8">I</text>
<text x="171.6" y="245.8">(A)</text>
<text x="171.6" y="241.8">1.5</text>
<text x="182" y="241.8">2</text>
<text x="188.4" y="241.8">2.5</text>
</g>
<g font-size="2.5">
<text x="21.6" y="38.9">IN</text>
<text x="38" y="38.9">OUT</text>
<text x="79.6" y="38.9">A</text>
</g>
<g font-size="2.3" fill="#231f20">
<text x="156.5" y="61.1">IN</text>
<text x="154.4" y="80.6">IN</text>
<text x="95.3" y="121.8">IN</text>
<text x="105.5" y="121.8">OUT</text>
<text x="150.1" y="121.8">IN</text>
<text x="160.2" y="121.8">OUT</text>
<text x="100.9" y="195.2">IN</text>
<text x="112.4" y="195.2">OUT</text>
<text x="151.4" y="195.2">IN</text>
<text x="163" y="195.2">OUT</text>
<text x="42.7" y="201.8">IN</text>
<text x="60.3" y="220.1">IN</text>
<text x="99.5" y="216.1">IN</text>
<text x="120.5" y="216.1">IN</text>
<text x="42.9" y="222.2">IN</text>
<text x="109.9" y="246.4">OUT</text>
<text x="165.9" y="246.4">OUT</text>
</g>
</svg>
